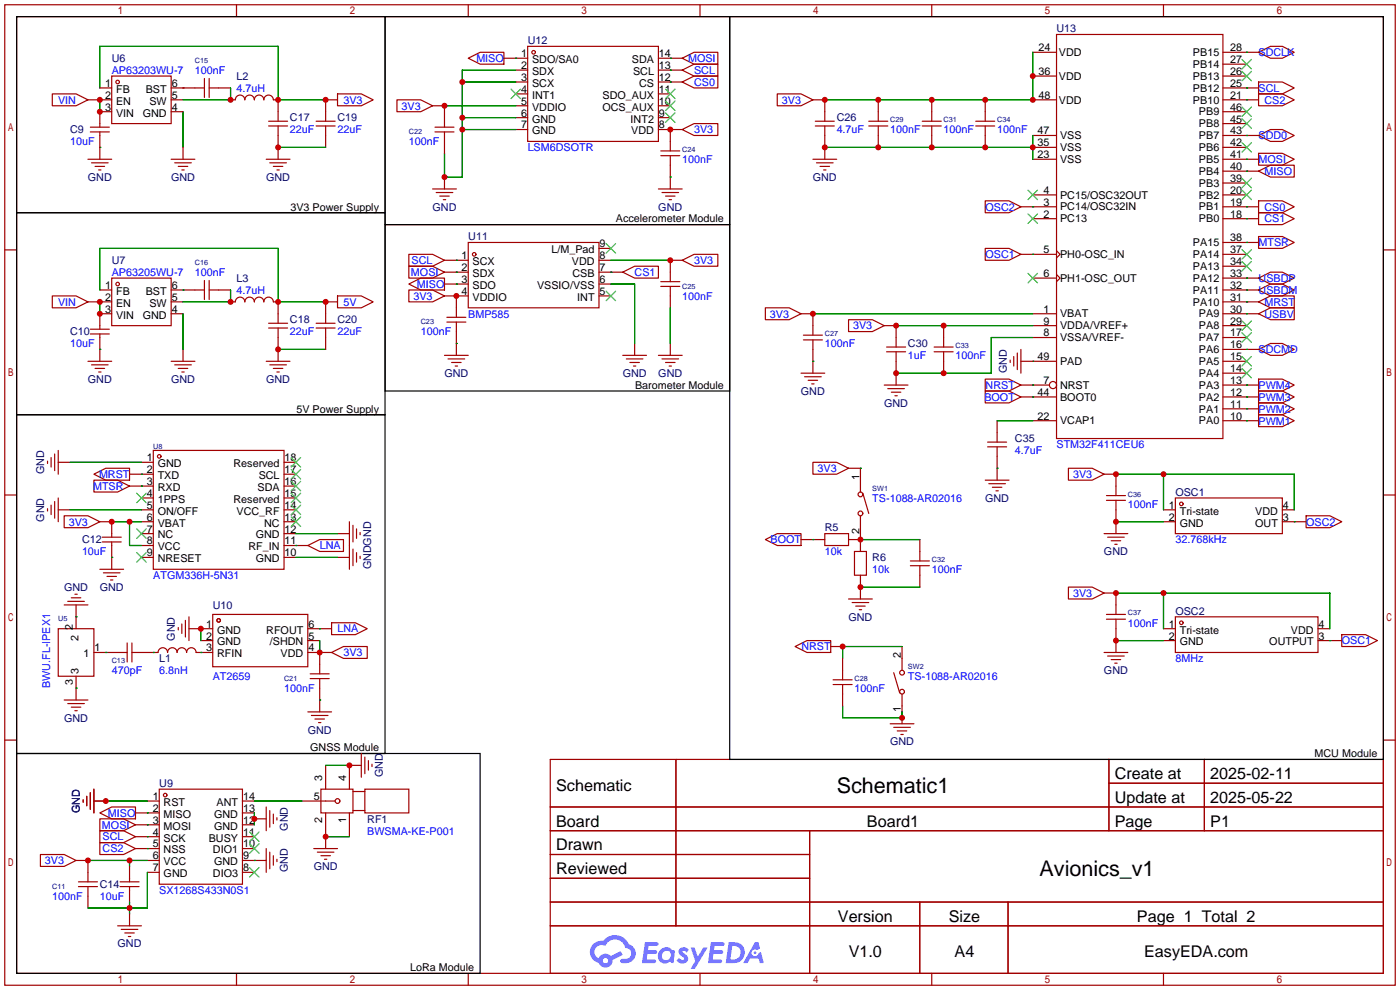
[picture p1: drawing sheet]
<svg xmlns="http://www.w3.org/2000/svg" width="299mm" height="212mm" viewBox="0 0 299 212" stroke-linecap="round" stroke-linejoin="round" font-family="sans-serif">
<g fill="none" stroke="#a10000" stroke-width=".25">
<path d="M1 1h297.2v209.6h-297.2zM3.6 3.6h292.1v204.4h-292.1zM50.5 1v2.6M100.1 1v2.6M149.6 1v2.6M199.1 1v2.6M248.7 1v2.6M1 53.4h2.6M295.7 53.4h2.5M1 105.8h2.6M295.7 105.8h2.5M1 158.2h2.6"/>
<path d="M295.7 158.2h2.5M117.6 162.3h178.1v45.7h-178.1zM117.6 172.5h178.1M117.6 177.5h178.1M144.5 162.3v35.6M173 177.5v30.5M237 162.3v15.2M237 167.4h58.7M257.4 162.3v15.2M117.6 182.6h55.4M117.6 192.8h178.1M117.6 187.7h55.4"/>
<path d="M117.6 197.9h178.1M196.6 192.8v15.2M215.4 192.8v15.2M50.5 208v2.6M100.1 208v2.6M149.6 208v2.6M199.1 208v2.6M248.7 208v2.6"/>
</g>
<g fill="#5487ff">
<path d="M145.3 202.7a1.3 1.3 0 0 1 1.9 .3l-.4 .6a.54 .54 0 0 0-.9-.2l.1 .2a1.34 1.34 0 0 1 .9 1.8 1.47 1.47 0 0 1-2.3-.1l.5-.6 .8 .5a.31 .31 0 0 0 .4-.3 .31 .31 0 0 0-.3-.4 1.12 1.12 0 0 1-.7-1.8z"/>
<path d="M147.6 202.5h.9l.6 2 1.2-2h.9l-2.7 4.6h-.9l1-1.7z"/>
<path d="M137.8 201.4h1.7a1.31 1.31 0 0 1 1.2 .2 .4 .4 0 0 1-.3 .5l-1.8 .1-.1 .9h1.6a.4 .4 0 0 1 .4 .4 .4 .4 0 0 1-.5 .4h-1.6l-.2 1.2h1.4a.46 .46 0 0 1 .5 0 .46 .46 0 0 1 .1 .5l-.4 .2h-2.6z"/>
<path d="M151.9 201.4h1.7a1.32 1.32 0 0 1 1.2 .2 .39 .39 0 0 1-.3 .5l-1.8 .1-.1 .9h1.6a.4 .4 0 0 1 .4 .4 .4 .4 0 0 1-.4 .4h-1.7l-.2 1.2h1.4a.46 .46 0 0 1 .5 0 .46 .46 0 0 1 .1 .5l-.4 .2h-2.6z"/>
<path d="M161.3 201.4h.8l.3 1.3-.6 .4a.75 .75 0 0 0-1.1 .3 .75 .75 0 0 0 .5 1 .75 .75 0 0 0 .9-.7l.5-.2 .6 2.3h-.8l-.3-.9h-1.8l-.5 .9h-1z"/>
<path d="M155.7 201.4l-.6 4.4h1.5a2.27 2.27 0 0 0 2.6-2.2 2.27 2.27 0 0 0-2.7-2.2zM156.5 202.1a1.5 1.5 0 0 1 1.8 1.6 1.5 1.5 0 0 1-1.9 1.4h-.3z"/>
<path d="M141.2 203a1.6 1.6 0 0 0-.3 2.3 1.6 1.6 0 0 0 2.3 .2l.7 .3 .3-2.4-.1-.3-.5-.1a1.58 1.58 0 0 0-2.4 0zM141.8 203.5a.98 .98 0 0 1 1.6 .4 .98 .98 0 0 1-1.1 1.3 .94 .94 0 0 1-.9-.7 .94 .94 0 0 1 .4-1z"/>
<path d="M126.8 201.8a2.37 2.37 0 0 0 1.1 4 1.54 1.54 0 0 0 1.8 1 1.54 1.54 0 0 0 1.2-1.6l2.2-1.1-.5-.8-2 1a1.57 1.57 0 0 0-2.7 .5 1.5 1.5 0 0 1-.7-2.1 1.5 1.5 0 0 1 2.2-.5 2.23 2.23 0 0 1 2.3-1.4 2.23 2.23 0 0 1 2 1.8 1.16 1.16 0 0 1 1.2 1.1 1.16 1.16 0 0 1-1.1 1.2h-.7a.47 .47 0 0 0-.5 .4 .47 .47 0 0 0 .4 .5 2.17 2.17 0 0 0 2.5-.9 2.17 2.17 0 0 0-.3-2.7l-.8-.4a3.2 3.2 0 0 0-5.5-.7l-1.1 .1zM128.8 205.3a.6 .6 0 0 1 1.2 0 .6 .6 0 0 1-1.2 0z"/>
<circle cx="161.4" cy="203.6" r=".28"/>
</g>
<g fill="none" stroke="#a10000" stroke-width=".25">
<path d="M21.3 18.8h2.6M23.9 16.3h12.7v10.1h-12.7zM36.6 18.8h7.1M43.7 16.8v4M44.7 16.8v4M44.7 18.8h4.6M100.1 12.4l2.5-1.2h5.1v2.5h-5.1zM107.7 12.4h5.1M110.2 15h2.6M110.2 17.5h2.6M112.8 9.9h27.9v20.3h-27.9zM140.7 12.4h5.1"/>
<path d="M140.7 15h5.1M140.7 17.5h5.1M145.8 12.4l2.5-1.2h5.1v2.5h-5.1zM145.8 15l2.5-1.3h5.1v2.6h-5.1zM145.8 17.5l2.5-1.2h5.1v2.5h-5.1zM220.7 16.3h5.1M220.7 11.2h5.1M225.8 7.4h35.6v86.3h-35.6zM261.4 18.8h7.6M261.4 16.3h5M261.4 13.7h5M261.4 11.2h7.6"/>
<path d="M269 11.2l2.5-1.3h2.6l2.5 1.3-2.5 1.2h-2.6zM269 17.5h5.1l2.5 1.3-2.5 1.3h-5.1zM11.2 20.1h5.1l2.5 1.2-2.5 1.3h-5.1zM18.8 21.3h5.1M18.8 34h5.1M19.3 28.2h4.1M19.3 27.2h4.1M19.6 34.8h3.5M20.3 35.6h2.1M21.1 36.3h.5M21.3 28.2v5.8M23.9 23.9h-2.6v3.3"/>
<path d="M36.6 21.3h2.5M36.6 34h5.1M36.6 23.9h2.5M37.3 34.8h3.6M38.1 35.6h2M38.9 36.3h.5M39.1 31.5v2.5M49.3 21.3h1a1.02 1.02 0 0 1 1-1 1.02 1.02 0 0 1 1 1 1.02 1.02 0 0 1 1-1 1.02 1.02 0 0 1 1.1 1 1.02 1.02 0 0 1 1-1 1.02 1.02 0 0 1 1 1 1.02 1.02 0 0 1 1-1 1.02 1.02 0 0 1 1 1h1v4.6M56.9 34h5.1M57.4 26.9h4.1M57.4 25.9h4.1M57.7 34.8h3.5"/>
<path d="M58.4 35.6h2.1M59.2 36.3h.5M59.4 26.9v7.1M67.6 26.9h4M67.6 25.9h4M69.6 26.9v4.6M72.1 20.1h5.1l2.6 1.2-2.6 1.3h-5.1zM72.1 21.3h-2.5v4.6M84.8 21.3h5.1l2.6 1.3-2.6 1.3h-5.1zM92.5 22.6h2.5v4.6M93 28.2h4M93 27.2h4"/>
<path d="M95 28.2v4.6M95 37.8v2.6M110.2 20.1h2.6M110.2 22.6h2.6M110.2 25.1h2.6M110.2 27.7h2.6M140.7 20.1h2.6M140.7 22.6h2.6M140.7 25.1h2.6M140.7 27.7h5.1M141.2 33.3h4.1M141.2 32.3h4.1"/>
<path d="M143.3 27.7v4.6M143.3 33.3v7.1M145.8 27.7l2.5-1.3h5.1v2.6h-5.1zM166.1 20.1h5.1l2.5 1.2-2.5 1.3h-5.1zM173.7 21.3h2.6v4.6M173.7 34h5.1M174.2 26.9h4.1M174.2 25.9h4.1M174.5 34.8h3.6M175.3 35.6h2M176 36.3h.5M176.3 26.9v7.1"/>
<path d="M185.7 26.9h4M185.7 25.9h4M187.7 21.3v4.6M187.7 26.9v4.6M197.1 26.9h4.1M197.1 25.9h4.1M199.1 21.3v4.6M199.1 26.9v4.6M208.5 26.9h4.1M208.5 25.9h4.1M210.6 21.3v4.6M210.6 26.9v4.6"/>
<path d="M220.7 21.3h5.1M220.7 34h5.1M220.7 31.5h5.1M220.7 29h5.1M261.4 21.3h7.6M261.4 39.1h5M261.4 36.6h7.6M261.4 34h7.6M261.4 31.5h5M261.4 29h7.6M261.4 26.4h5M261.4 23.9h5"/>
<path d="M269 29l2.5-1.3h2.6l2.5 1.3-2.5 1.2h-2.6zM269 36.6l2.5-1.3h5.1v2.5h-5.1zM269 32.8h5.1l2.5 1.2-2.5 1.3h-5.1zM269 20.1h5.1l2.5 1.2-2.5 1.3h-5.1zM23.9 59.4h12.7v10.2h-12.7zM43.7 59.9v4.1M44.7 59.9v4.1M87.4 54.4h5.1l2.5 1.2-2.5 1.3h-5.1zM87.4 56.9h5.1l2.5 1.3-2.5 1.2h-5.1zM92.5 40.4h5M93.2 41.1h3.6M94 41.9h2"/>
<path d="M94.7 42.7h.5M95 55.6h5.1M95 58.2h5.1M100.1 51.8h27.9v14h-27.9zM128 53.1h2.6M128 55.6h2.6M128 58.2h5.1M133.1 58.2l2.5-1.3h5.1v2.5h-5.1zM140.7 40.4h5.1M141.5 41.1h3.5M142.2 41.9h2.1M143 42.7h.5"/>
<path d="M145.8 55.6l2.5-1.2h5.1v2.5h-5.1zM145.8 55.6h-2.5v4.6M210.6 42.9h5l2.6 1.3-2.6 1.3h-5zM210.6 53.1h5l2.6 1.3-2.6 1.2h-5zM218.2 54.4h7.6M218.2 44.2h7.6M220.7 46.7h5.1M220.7 59.4h5.1M220.7 41.7h5.1M225.8 53.6l.8 .8-.8 .7M225.8 58.7l.8 .7-.8 .8M261.4 56.9h5"/>
<path d="M261.4 54.4h5M261.4 46.7h7.6M261.4 59.4h7.6M261.4 51.8h7.6M261.4 44.2h7.6M261.4 41.7h5M269 59.4l2.5-1.2h2.6l2.5 1.2-2.5 1.3h-2.6zM269 50.5h5.1l2.5 1.3-2.5 1.3h-5.1zM269 45.5h5.1l2.5 1.2-2.5 1.3h-5.1zM269 42.9h5.1l2.5 1.3-2.5 1.3h-5.1zM11.2 63.2h5.1l2.5 1.3-2.5 1.3h-5.1zM18.8 64.5h5.1"/>
<path d="M18.8 77.2h5.1M19.3 70.4h4.1M19.3 71.4h4.1M19.6 78h3.5M20.3 78.7h2.1M21.1 79.5h.5M21.3 62h2.6M21.3 71.4v5.8M23.9 67.1h-2.6v3.3M36.6 62h7.1M36.6 64.5h2.5M36.6 67.1h2.5"/>
<path d="M36.6 77.2h5.1M37.3 78h3.6M38.1 78.7h2M38.9 79.5h.5M39.1 74.7v2.5M44.7 62h4.6M49.3 64.5h1a1.02 1.02 0 0 1 1-1 1.02 1.02 0 0 1 1 1M52.3 64.5a1.02 1.02 0 0 1 1-1 1.02 1.02 0 0 1 1.1 1M54.4 64.5a1.02 1.02 0 0 1 1-1 1.02 1.02 0 0 1 1 1M56.4 64.5a1.02 1.02 0 0 1 1-1 1.02 1.02 0 0 1 1 1M56.9 77.2h5.1M57.4 70.1h4.1"/>
<path d="M57.4 69.1h4.1M57.7 78h3.5M58.4 64.5h1v4.6M58.4 78.7h2.1M59.2 79.5h.5M59.4 70.1v7.1M67.6 70.1h4M67.6 69.1h4M69.6 70.1v4.6M72.1 63.2h5.1l2.6 1.3-2.6 1.3h-5.1zM72.1 64.5h-2.5v4.6M87.4 60.7l2.5-1.3h5.1v2.6h-5.1z"/>
<path d="M87.4 62h5.1l2.5 1.2-2.5 1.3h-5.1zM95 60.7h5.1M95 63.2h5.1M95 75.9h5.1M95.5 68.8h4.1M95.5 67.8h4.1M95.8 76.7h3.5M96.5 77.5h2.1M97.3 78.2h.5M97.5 63.2v4.6M97.5 68.8v7.1M128 60.7h2.6"/>
<path d="M128 63.2h2.6M133.1 75.9h5.1M133.9 76.7h3.5M134.6 77.5h2.1M135.4 78.2h.5M135.6 73.4v2.5M140.7 75.9h5.1M141.2 61.2h4.1M141.2 60.2h4.1M141.5 76.7h3.5M142.2 77.5h2.1M143 78.2h.5"/>
<path d="M143.3 61.2v4.6M143.3 73.4v2.5M163.6 65.8h5.1l2.5 1.3-2.5 1.2h-5.1zM171.2 67.1h2.5v4.5M171.2 79.8h5.1M171.7 72.6h4.1M171.7 71.6h4.1M173.7 72.6v7.2M181.4 68.3h5l2.6 1.3-2.6 1.3h-5zM189 69.6h2.5v4.6M189.5 75.2h4M189.5 74.2h4"/>
<path d="M191.5 75.2v7.1M199.6 75.2h4.1M199.6 74.2h4.1M201.7 69.6v4.6M201.7 75.2v4.6M215.9 77v.5M216.7 76.2v2M217.4 75.4v3.6M218.2 77.2h7.6M218.2 74.7v5.1M220.7 67.1h5.1M220.7 72.1h5.1"/>
<path d="M220.7 69.6h5.1M261.4 62h7.6M261.4 64.5h7.6M261.4 67.1h7.6M261.4 77.2h5M261.4 79.8h5M261.4 74.7h7.6M261.4 72.1h5M261.4 69.6h5M269 74.7l2.5-1.3h2.6l2.5 1.3-2.5 1.2h-2.6zM269 62l2.5-1.3h2.6l2.5 1.3-2.5 1.2h-2.6zM269 67.1l2.5-1.3h5.1v2.5h-5.1z"/>
<path d="M269 64.5l2.5-1.3h5.1v2.6h-5.1zM10.2 98.6v.5M10.9 97.8v2M11.7 97v3.6M12.4 98.8h2.6M12.4 96.3v5M30.2 98.8h2.6M32.8 96.3h27.9v25.4h-27.9zM60.7 98.8h2.5M172 80.5h3.5M172.7 81.3h2.1M173.5 82h.5"/>
<path d="M173.7 98.8h5.1l2.6 1.3-2.6 1.2h-5.1zM189 82.3h5.1M189.7 83.1h3.6M190.5 83.8h2M191.3 84.6h.5M210.6 81h5l2.6 1.3-2.6 1.3h-5zM210.6 83.6h5l2.6 1.2-2.6 1.3h-5zM211.1 95.5h4M211.1 94.5h4M213.1 89.9v4.6M213.1 95.5v7.1M218.2 84.8h7.6"/>
<path d="M218.2 82.3h6.1M220.7 89.9h5.1M261.4 89.9h7.6M261.4 87.4h7.6M261.4 84.8h7.6M261.4 82.3h7.6M269 88.6h5.1l2.5 1.3-2.5 1.3h-5.1zM269 86.1h5.1l2.5 1.3-2.5 1.2h-5.1zM269 83.6h5.1l2.5 1.2-2.5 1.3h-5.1zM269 81h5.1l2.5 1.3-2.5 1.3h-5.1zM10.2 108.7v.5M10.9 107.9v2.1"/>
<path d="M11.7 107.2v3.5M12.4 109h2.6M12.4 106.4v5.1M13.7 110.2h5.1l2.5 1.3-2.5 1.3h-5.1zM20.1 102.6h5l2.6 1.3-2.6 1.3h-5zM20.1 101.3l2.5-1.2h5.1v2.5h-5.1zM21.3 111.5h2.6v3.3M21.8 114.8h4.1M21.8 115.8h4.1M23.9 115.8v5.9M27.7 101.3h5.1M27.7 103.9h5.1"/>
<path d="M30.2 109h2.6M30.2 111.5h2.6M30.2 114h2.6M30.2 106.4h2.6M30.2 116.6h2.6M30.2 119.1h2.6M60.7 109h2.5M60.7 111.5h2.5M60.7 114h2.5M60.7 101.3h2.5M60.7 103.9h2.5M60.7 106.4h2.5"/>
<path d="M60.7 116.6h5.1M60.7 119.1h2.5M65.8 116.6l2.5-1.3h5.1v2.6h-5.1zM72.1 114h2.6M72.1 119.1h2.6M74.7 111.5v10.2M75.4 112.3v3.5M75.4 117.3v3.6M76.2 113v2.1M76.2 118.1v2M77 113.8v.5M77 118.9v.5"/>
<path d="M163.6 115.3l2.5-1.3h5.1v2.6h-5.1zM171.2 115.3h5.1M176.3 114h5.1v2.6h-5.1zM181.4 100.1h2.5v5.1M181.4 115.3h2.5M182.6 117.9h2.6v5h-2.6zM183.9 110.2v7.7M184.4 105.4l1.3 4.3M194.6 119.9h4M196.6 115.3v4.6M210.6 102.6h5M211.3 103.4h3.6"/>
<path d="M212.1 104.1h2M212.9 104.9h.5M228.3 100.1h5.1l2.6 1.2-2.6 1.3h-5.1zM236 101.3h2.5v4.6M236 114h5M236.5 106.9h4M236.5 105.9h4M236.7 114.8h3.6M237.5 115.6h2M238.3 116.3h.5M238.5 106.9v7.1M248.7 109h2.5"/>
<path d="M248.7 111.5h2.5M251.2 106.4h22.9v7.6h-22.9zM274.1 109h2.5M274.1 111.5h5M279.1 110.2h5.1l2.6 1.3-2.6 1.3h-5.1zM12.4 134.4h7.7v10.1h-7.7zM13.7 129.3h5.1M14.5 128.5h3.5M15.2 127.8h2.1M16 127h.5M16.3 129.3v5.1M20.1 139.4h7.1"/>
<path d="M21.3 121.7h5.1M22.1 122.4h3.6M22.9 123.2h2M23.6 124h.5M27.2 137.4v4.1M28.2 139.4h5.6a1.02 1.02 0 0 1 1-1 1.02 1.02 0 0 1 1 1 1.02 1.02 0 0 1 1-1 1.02 1.02 0 0 1 1 1 1.02 1.02 0 0 1 1.1-1 1.02 1.02 0 0 1 1 1 1.02 1.02 0 0 1 1-1 1.02 1.02 0 0 1 1 1h3.6M28.2 137.4v4.1M38.1 134.1v.5M38.9 133.4v2M39.6 132.6v3.5M40.4 134.4h5.1M40.4 131.8v5.1"/>
<path d="M42.9 136.9h2.6M45.5 131.3h20.3v11.2h-20.3zM65.8 134.4h5.1M65.8 136.9h2.5M65.8 139.4h5.1M68.3 139.4v4.6M70.9 133.1h5l2.6 1.3-2.6 1.2h-5zM70.9 139.4l2.5-1.2h5.1v2.5h-5.1zM169.9 138.2l2.6-1.3h5v2.5h-5zM177.5 138.2h2.6M181.4 128h5M182.1 128.8h3.6"/>
<path d="M182.9 129.5h2M183.6 130.3h.5M183.9 122.9v5.1M192.8 138.2v5.1M194.6 120.9h4M196.6 120.9v4.6M228.3 125.5h5.1l2.6 1.2-2.6 1.3h-5.1zM236 126.7h2.5v4.6M236 139.4h5M236.5 132.3h4M236.5 131.3h4M238.5 132.3v7.1"/>
<path d="M248.7 134.4h2.5M248.7 136.9h2.5M251.2 131.8h30.5v7.6h-30.5zM281.7 134.4h2.5M281.7 136.9h5.1M286.8 135.6h5l2.6 1.3-2.6 1.3h-5zM13.7 149.6h5.1M14.5 150.4h3.5M15.2 151.1h2.1M16 151.9h.5M16.3 144.5v5.1M65.8 152.1h5.1"/>
<path d="M66.3 145h4.1M66.3 144h4.1M66.5 152.9h3.6M67.3 153.7h2M68.1 154.4h.5M68.3 145v7.1M178.1 146.3h4M178.1 145.3h4M180.1 140.7v4.6M180.1 146.3v4.6M190.2 154.7h5.1M191 143.8l1.3 4.3"/>
<path d="M191 155.4h3.6M191.8 156.2h2M192.5 157h.5M192.8 148.3v6.4M236.7 140.2h3.6M237.5 141h2M238.3 141.7h.5M17.8 170.9v.6M18.5 170.2v2M19.3 169.4v3.6M20.1 171.2h2.5M20.1 168.7v5"/>
<path d="M21.3 173.7l2.6-1.2h5.1v2.5h-5.1zM21.3 175h5.1l2.6 1.3-2.6 1.2h-5.1zM21.3 177.5h5.1l2.6 1.3-2.6 1.3h-5.1zM29 173.7h5M29 176.3h5M29 178.8h5M31.5 171.2h2.5M34 168.7h17.8v20.3h-17.8zM51.8 171.2h2.6M51.8 173.7h2.6M51.8 176.3h2.6M51.8 178.8h2.6"/>
<path d="M54.4 175h2.5M56.9 172.5v5M57.7 173.2v3.6M58.4 174v2M59.2 174.8v.5M64.5 171.2h7.1M68.6 168.7h6.8v5h-6.8zM69.6 163.6v5.1M69.6 173.7v7.7M74.7 173.7v5.1M75.4 173.2h2.6M75.4 169.2h2.6"/>
<path d="M77.2 163.6h-2.5v5.1M77.2 161v5.1M78 168.7h9.4v5h-9.4zM78 161.8v3.6M78.7 162.6v2M79.5 163.3v.5M8.6 182.6h5.1l2.6 1.3-2.6 1.3h-5.1zM16.3 183.9h2.5v4.6M16.8 188.5h4M16.8 189.5h4M18.8 189.5v4.6M21.3 180.1h5.1l2.6 1.3-2.6 1.2h-5.1z"/>
<path d="M25.1 197.9h5.1M25.7 188.5h4M25.7 189.5h4M25.9 198.6h3.6M26.7 199.4h2M27.7 185.2v3.3M27.7 189.5v3.3M27.7 195.3v2.6M29 181.4h5M31.5 183.9h2.5M31.5 186.4h2.5M51.8 181.4h2.6"/>
<path d="M51.8 183.9h5.1M51.8 186.4h2.6M56.9 181.4v5M57.7 182.1v3.6M58.4 182.9v2M59.2 183.6v.6M67.1 181.4h5M67.8 182.1h3.6M68.6 182.9h2M69.3 183.6h.5M27.4 200.2h.5"/>
<circle cx="25.1" cy="17.5" r=".38"/>
<circle cx="114" cy="11.2" r=".38"/>
<circle cx="101.3" cy="54.4" r=".38"/>
<circle cx="25.1" cy="60.7" r=".38"/>
<circle cx="34" cy="97.5" r=".38"/>
<circle cx="225" cy="82.3" r=".76"/>
<circle cx="183.9" cy="105.7" r=".51"/>
<circle cx="183.9" cy="109.7" r=".51"/>
<circle cx="252.5" cy="107.7" r=".38"/>
<circle cx="46.7" cy="132.6" r=".38"/>
<circle cx="252.5" cy="133.1" r=".38"/>
<circle cx="192.8" cy="147.8" r=".51"/>
<circle cx="192.8" cy="143.8" r=".51"/>
<circle cx="35.3" cy="169.9" r=".38"/>
<circle cx="72.1" cy="171.2" r=".51"/>
</g>
<g fill="none" stroke="#008700" stroke-width=".25">
<path d="M21.3 18.8v-8.9h38.1v11.4h10.2M39.1 18.8h.1M49.3 18.8v2.5h-10.2M98.8 17.5h11.4M110.2 12.4h.1M110.2 15h-11.4v22.8h-3.8v-5M143.3 12.4h.1M143.3 15h.1M143.3 17.5h.1M220.7 11.2v10.1h-44.4M266.4 11.2h.1M266.4 18.8h.1"/>
<path d="M21.3 31.5h.1M21.3 21.3v2.6M39.1 23.9v7.6M59.4 31.5h10.2M95 22.6h15.2M98.8 27.7h11.4M98.8 25.1h11.4M143.3 27.7h.1M143.3 37.8h.1M176.3 31.5h44.4M220.7 29v5M266.4 29h.1"/>
<path d="M266.4 36.6h.1M266.4 34h.1M266.4 21.3h.1M97.5 55.6h.1M97.5 58.2h.1M130.6 58.2h.1M130.6 55.6h12.7M220.7 44.2h.1M220.7 54.4h.1M266.4 59.4h.1M266.4 51.8h.1M266.4 46.7h.1"/>
<path d="M266.4 44.2h.1M21.3 74.7h.1M21.3 62v-8.9h38.1v11.4h10.2M21.3 64.5v2.6M39.1 62h.1M39.1 67.1v7.6M49.3 62v2.5h-10.2M59.4 74.7h10.2M97.5 60.7h.1M97.5 63.2h.1M97.5 73.4h.1M130.6 60.7h5v12.7"/>
<path d="M143.3 65.8v7.6M173.7 77.2h.1M173.7 67.1h47M191.5 69.6h29.2M220.7 77.2h.1M220.7 72.1h-8.9v7.7h-20.3M266.4 74.7h.1M266.4 62h.1M266.4 67.1h.1M266.4 64.5h.1M15 98.8h15.2M213.1 89.9h7.6"/>
<path d="M220.7 82.3h.1M220.7 84.8h.1M266.4 89.9h.1M266.4 87.4h.1M266.4 84.8h.1M266.4 82.3h.1M15 109h15.2M23.9 119.1h.1M23.9 111.5h6.3M27.7 111.5v5.1h2.5M30.2 103.9h.1M30.2 101.3h.1"/>
<path d="M63.2 116.6h.1M63.2 114h8.9M63.2 119.1h8.9M173.7 115.3h.1M183.9 100.1h.1M183.9 115.3h12.7M213.1 100.1h.1M238.5 101.3h38.1v7.7M238.5 111.5h10.2M248.7 101.3v7.7M276.6 111.5h.1M16.3 131.8h.1"/>
<path d="M22.6 139.4h.1M32.8 139.4h.1M42.9 139.4h.1M42.9 134.4v2.5M68.3 134.4h.1M68.3 136.9v2.5M183.9 125.5h12.7M192.8 138.2h-12.7v2.5M238.5 136.9h10.2M238.5 126.7h45.7v7.7M248.7 126.7v7.7M284.2 136.9h.1"/>
<path d="M16.3 147.1h.1M68.3 149.6h.1M180.1 150.9v2.5h12.7v-1.3M22.6 171.2h8.9M31.5 173.7h.1M31.5 176.3h.1M31.5 178.8h.1M54.4 171.2h10.1M54.4 173.7v2.6M69.6 178.8h5.1M69.6 163.6h5.1M18.8 183.9h12.7"/>
<path d="M27.7 183.9v1.3M27.7 192.8v2.5M31.5 181.4h.1M31.5 186.4v7.7h-12.7M54.4 183.9h.1"/>
</g>
<path d="M3.6 3.6h78.7v41.9h-78.7zM82.3 3.6h73.7v44.4h-73.7zM156 3.6h139.7v158.7h-139.7zM3.6 45.5h78.7v43.1h-78.7zM82.3 48h73.7v35.6h-73.7zM3.6 88.6h78.7v72.4h-78.7zM3.6 161h99v47h-99z" fill="none" stroke="#000" stroke-width=".25"/>
<g fill="none" stroke="#3c3" stroke-width=".25">
<path d="M109.2 19.1l2.1 2M111.3 19.1l-2.1 2M142.2 19.1l2.1 2M144.3 19.1l-2.1 2M265.4 15.2l2.1 2.1M265.4 12.7l2.1 2M267.5 12.7l-2.1 2M267.5 15.2l-2.1 2.1M142.2 24.1l2.1 2.1M142.2 21.6l2.1 2M144.3 24.1l-2.1 2.1M144.3 21.6l-2.1 2"/>
<path d="M265.4 38.1l2.1 2M265.4 30.5l2.1 2M265.4 25.4l2.1 2M265.4 22.9l2.1 2M267.5 38.1l-2.1 2M267.5 30.5l-2.1 2M267.5 25.4l-2.1 2M267.5 22.9l-2.1 2M129.5 52.1l2.1 2M131.6 52.1l-2.1 2M219.7 58.4l2 2.1M219.7 45.7l2 2.1"/>
<path d="M219.7 40.6l2 2.1M221.7 58.4l-2 2.1M221.7 45.7l-2 2.1M221.7 40.6l-2 2.1M265.4 55.9l2.1 2M265.4 53.3l2.1 2.1M265.4 40.6l2.1 2.1M267.5 55.9l-2.1 2M267.5 53.3l-2.1 2.1M267.5 40.6l-2.1 2.1M129.5 62.2l2.1 2.1M131.6 62.2l-2.1 2.1"/>
<path d="M265.4 78.7l2.1 2.1M265.4 76.2l2.1 2M265.4 71.1l2.1 2.1M265.4 68.6l2.1 2M267.5 78.7l-2.1 2.1M267.5 76.2l-2.1 2M267.5 71.1l-2.1 2.1M267.5 68.6l-2.1 2M62.2 97.8l2.1 2M64.3 97.8l-2.1 2M29.2 105.4l2 2M29.2 113l2 2.1"/>
<path d="M29.2 118.1l2 2M31.2 105.4l-2 2M31.2 113l-2 2.1M31.2 118.1l-2 2M62.2 110.5l2.1 2M62.2 107.9l2.1 2.1M62.2 105.4l2.1 2M62.2 102.9l2.1 2M62.2 100.3l2.1 2.1M64.3 110.5l-2.1 2M64.3 107.9l-2.1 2.1M64.3 105.4l-2.1 2"/>
<path d="M64.3 102.9l-2.1 2M64.3 100.3l-2.1 2.1M53.3 177.8l2.1 2M55.4 177.8l-2.1 2M53.3 185.4l2.1 2.1M53.3 180.3l2.1 2.1M55.4 185.4l-2.1 2.1M55.4 180.3l-2.1 2.1"/>
</g>
<g fill="#c00">
<circle cx="49.3" cy="64.5" r=".63"/>
<circle cx="59.4" cy="64.5" r=".63"/>
<circle cx="69.6" cy="64.5" r=".63"/>
<circle cx="21.3" cy="64.5" r=".63"/>
<circle cx="21.3" cy="67.1" r=".63"/>
<circle cx="98.8" cy="17.5" r=".63"/>
<circle cx="98.8" cy="25.1" r=".63"/>
<circle cx="98.8" cy="27.7" r=".63"/>
<circle cx="95" cy="37.8" r=".63"/>
<circle cx="95" cy="22.6" r=".63"/>
<circle cx="143.3" cy="27.7" r=".63"/>
<circle cx="143.3" cy="55.6" r=".63"/>
<circle cx="97.5" cy="63.2" r=".63"/>
<circle cx="199.1" cy="21.3" r=".63"/>
<circle cx="187.7" cy="21.3" r=".63"/>
<circle cx="176.3" cy="21.3" r=".63"/>
<circle cx="210.6" cy="21.3" r=".63"/>
<circle cx="220.7" cy="21.3" r=".63"/>
<circle cx="220.7" cy="16.3" r=".63"/>
<circle cx="199.1" cy="31.5" r=".63"/>
<circle cx="187.7" cy="31.5" r=".63"/>
<circle cx="176.3" cy="31.5" r=".63"/>
<circle cx="210.6" cy="31.5" r=".63"/>
<circle cx="220.7" cy="31.5" r=".63"/>
<circle cx="173.7" cy="67.1" r=".63"/>
<circle cx="201.7" cy="69.6" r=".63"/>
<circle cx="191.5" cy="69.6" r=".63"/>
<circle cx="201.7" cy="79.8" r=".63"/>
<circle cx="191.5" cy="79.8" r=".63"/>
<circle cx="248.7" cy="101.3" r=".63"/>
<circle cx="238.5" cy="101.3" r=".63"/>
<circle cx="238.5" cy="111.5" r=".63"/>
<circle cx="238.5" cy="136.9" r=".63"/>
<circle cx="238.5" cy="126.7" r=".63"/>
<circle cx="248.7" cy="126.7" r=".63"/>
<circle cx="22.6" cy="171.2" r=".63"/>
<circle cx="54.4" cy="175" r=".63"/>
<circle cx="27.7" cy="183.9" r=".63"/>
<circle cx="18.8" cy="183.9" r=".63"/>
<circle cx="27.7" cy="194.1" r=".63"/>
<circle cx="27.7" cy="111.5" r=".63"/>
<circle cx="23.9" cy="111.5" r=".63"/>
<circle cx="68.3" cy="139.4" r=".63"/>
<circle cx="42.9" cy="134.4" r=".63"/>
<circle cx="59.4" cy="74.7" r=".63"/>
<circle cx="192.8" cy="153.4" r=".63"/>
<circle cx="183.9" cy="115.3" r=".63"/>
<circle cx="180.1" cy="138.2" r=".63"/>
<circle cx="183.9" cy="125.5" r=".63"/>
<circle cx="59.4" cy="31.5" r=".63"/>
<circle cx="59.4" cy="21.3" r=".63"/>
<circle cx="69.6" cy="21.3" r=".63"/>
<circle cx="21.3" cy="23.9" r=".63"/>
<circle cx="21.3" cy="21.3" r=".63"/>
<circle cx="49.3" cy="21.3" r=".63"/>
<circle cx="69.6" cy="178.8" r=".63"/>
<circle cx="74.7" cy="163.6" r=".63"/>
</g>
<g font-size="4.6">
<text x="178.8" y="169.4">Schematic1</text>
<text x="222.2" y="187.2">Avionics_v1</text>
</g>
<g font-size="3.5">
<text x="238.3" y="166.5">Create at</text>
<text x="258.7" y="166.5">2025-02-11</text>
<text x="118.9" y="169.1">Schematic</text>
<text x="238.3" y="171.6">Update at</text>
<text x="258.7" y="171.6">2025-05-22</text>
<text x="118.9" y="176.7">Board</text>
<text x="185.3" y="176.7">Board1</text>
<text x="238.3" y="176.7">Page</text>
<text x="258.7" y="176.7">P1</text>
<text x="118.9" y="181.8">Drawn</text>
<text x="118.9" y="186.8">Reviewed</text>
<text x="179.1" y="197">Version</text>
<text x="202.8" y="197">Size</text>
<text x="243" y="197">Page 1 Total 2</text>
<text x="181.4" y="204.6">V1.0</text>
<text x="204" y="204.6">A4</text>
<text x="244.5" y="204.6">EasyEDA.com</text>
</g>
<g font-size="2.3" fill="#000080">
<text x="112.8" y="9.4">U12</text>
<text x="225.8" y="6.9">U13</text>
<text x="23.9" y="13.3">U6</text>
<text x="50.5" y="17.1">L2</text>
<text x="15" y="28.5">C9</text>
<text x="62" y="26">C17</text>
<text x="72.1" y="26">C19</text>
<text x="178.8" y="26">C26</text>
<text x="18.8" y="38.7">GND</text>
<text x="36.6" y="38.7">GND</text>
<text x="56.9" y="38.7">GND</text>
<text x="173.7" y="38.7">GND</text>
<text x="92.4" y="45">GND</text>
<text x="140.7" y="45">GND</text>
<text x="100.1" y="51.4">U11</text>
<text x="23.9" y="56.4">U7</text>
<text x="50.5" y="60.2">L3</text>
<text x="15" y="71.7">C10</text>
<text x="62" y="69.1">C18</text>
<text x="72.1" y="69.1">C20</text>
<text x="194.1" y="74.2">C30</text>
<text x="18.8" y="81.8">GND</text>
<text x="36.6" y="81.8">GND</text>
<text x="56.9" y="81.8">GND</text>
<text x="95" y="80.6">GND</text>
<text x="133.1" y="80.6">GND</text>
<text x="140.7" y="80.6">GND</text>
<text x="215.2" y="79.8" transform="rotate(-90 215.2 79.8)">GND</text>
<text x="171.2" y="84.4">GND</text>
<text x="189" y="86.9">GND</text>
<text x="216.9" y="94.5">C35</text>
<text x="9.4" y="101.4" transform="rotate(-90 9.4 101.4)">GND</text>
<text x="210.5" y="107.2">GND</text>
<text x="251.2" y="106">OSC1</text>
<text x="9.4" y="111.5" transform="rotate(-90 9.4 111.5)">GND</text>
<text x="176.3" y="113.6">R5</text>
<text x="17.5" y="116.1">C12</text>
<text x="186.4" y="119.9">R6</text>
<text x="235.9" y="118.7">GND</text>
<text x="79.3" y="121.7" transform="rotate(-90 79.3 121.7)">GNDGND</text>
<text x="13.7" y="126.3">GND</text>
<text x="21.3" y="126.3">GND</text>
<text x="45.5" y="130.1">U10</text>
<text x="251.2" y="131.4">OSC2</text>
<text x="37.4" y="136.9" transform="rotate(-90 37.4 136.9)">GND</text>
<text x="181.3" y="132.6">GND</text>
<text x="34" y="141.5">L1</text>
<text x="235.9" y="144.1">GND</text>
<text x="13.7" y="154.2">GND</text>
<text x="65.8" y="156.8">GND</text>
<text x="190.2" y="159.3">GND</text>
<text x="81.8" y="166.1" transform="rotate(-90 81.8 166.1)">GND</text>
<text x="17.1" y="173.8" transform="rotate(-90 17.1 173.8)">GND</text>
<text x="34" y="168.2">U9</text>
<text x="61.5" y="177.6" transform="rotate(-90 61.5 177.6)">GND</text>
<text x="78.5" y="175.8">RF1</text>
<text x="67" y="186">GND</text>
<text x="21.3" y="189.8">C14</text>
<text x="61.5" y="186.5" transform="rotate(-90 61.5 186.5)">GND</text>
<text x="25.1" y="202.5">GND</text>
</g>
<g font-size="2.3">
<text x="222" y="11">24</text>
<text x="226.3" y="12">VDD</text>
<text x="255" y="12">PB15</text>
<text x="262.9" y="11">28</text>
<text x="111.4" y="12.2">1</text>
<text x="111.4" y="14.8">2</text>
<text x="111.4" y="17.3">3</text>
<text x="113.7" y="13.5">SDO/SA0</text>
<text x="113.7" y="16">SDX</text>
<text x="135" y="13.5">SDA</text>
<text x="135.3" y="16">SCL</text>
<text x="140.8" y="17.3">12</text>
<text x="140.8" y="14.8">13</text>
<text x="140.8" y="12.2">14</text>
<text x="222" y="16">36</text>
<text x="226.3" y="17">VDD</text>
<text x="255" y="17">PB13</text>
<text x="255" y="14.5">PB14</text>
<text x="262.9" y="16">26</text>
<text x="262.9" y="13.5">27</text>
<text x="22.5" y="18.6">1</text>
<text x="22.5" y="21.1">2</text>
<text x="22.5" y="23.6">3</text>
<text x="24.8" y="19.8">FB</text>
<text x="24.8" y="22.4">EN</text>
<text x="31.2" y="19.8">BST</text>
<text x="31.9" y="22.4">SW</text>
<text x="36.7" y="23.6">4</text>
<text x="36.7" y="21.1">5</text>
<text x="36.7" y="18.6">6</text>
<text x="111.4" y="19.8">4</text>
<text x="111.4" y="22.4">5</text>
<text x="113.7" y="18.6">SCX</text>
<text x="113.7" y="21.1">INT1</text>
<text x="113.7" y="23.6">VDDIO</text>
<text x="128.8" y="23.6">OCS_AUX</text>
<text x="128.8" y="21.1">SDO_AUX</text>
<text x="136.6" y="18.6">CS</text>
<text x="140.8" y="22.4">10</text>
<text x="140.8" y="19.8">11</text>
<text x="222" y="21.1">48</text>
<text x="226.3" y="22.1">VDD</text>
<text x="255" y="22.1">PB10</text>
<text x="255" y="19.6">PB12</text>
<text x="262.9" y="23.7">46</text>
<text x="262.9" y="21.1">21</text>
<text x="262.9" y="18.6">25</text>
<text x="24.8" y="24.9">VIN</text>
<text x="30.5" y="24.9">GND</text>
<text x="111.4" y="24.9">6</text>
<text x="111.4" y="27.5">7</text>
<text x="113.7" y="26.2">GND</text>
<text x="113.7" y="28.7">GND</text>
<text x="134.8" y="26.2">INT2</text>
<text x="134.9" y="28.7">VDD</text>
<text x="140.8" y="27.5">8</text>
<text x="140.8" y="24.9">9</text>
<text x="221.7" y="28.7">47</text>
<text x="226.6" y="29.7">VSS</text>
<text x="256.3" y="29.7">PB7</text>
<text x="256.3" y="27.2">PB8</text>
<text x="256.3" y="24.7">PB9</text>
<text x="262.9" y="28.7">43</text>
<text x="262.9" y="26.2">45</text>
<text x="221.7" y="31.3">35</text>
<text x="221.7" y="33.8">23</text>
<text x="226.6" y="32.3">VSS</text>
<text x="226.6" y="34.8">VSS</text>
<text x="256.3" y="34.8">PB5</text>
<text x="256.3" y="32.3">PB6</text>
<text x="262.9" y="33.8">41</text>
<text x="262.9" y="31.3">42</text>
<text x="223" y="41.4">4</text>
<text x="256.3" y="39.9">PB3</text>
<text x="256.3" y="37.4">PB4</text>
<text x="262.9" y="41.4">20</text>
<text x="262.9" y="38.9">39</text>
<text x="262.9" y="36.4">40</text>
<text x="62.1" y="45">3V3 Power Supply</text>
<text x="131.6" y="47.5">Accelerometer Module</text>
<text x="223" y="46.5">2</text>
<text x="223" y="44">3</text>
<text x="226.6" y="47.5">PC13</text>
<text x="226.6" y="45">PC14/OSC32IN</text>
<text x="226.6" y="42.4">PC15/OSC32OUT</text>
<text x="256.3" y="47.5">PB0</text>
<text x="256.3" y="45">PB1</text>
<text x="256.3" y="42.4">PB2</text>
<text x="262.9" y="46.5">18</text>
<text x="262.9" y="44">19</text>
<text x="128.1" y="52.9">9</text>
<text x="255" y="52.6">PA15</text>
<text x="262.9" y="51.6">38</text>
<text x="98.7" y="57.9">2</text>
<text x="98.7" y="55.4">1</text>
<text x="101" y="59.2">SDX</text>
<text x="101" y="56.7">SCX</text>
<text x="117.9" y="54.1">L/M_Pad</text>
<text x="122.2" y="56.7">VDD</text>
<text x="122.3" y="59.2">CSB</text>
<text x="128.1" y="55.4">8</text>
<text x="128.1" y="57.9">7</text>
<text x="223" y="54.1">5</text>
<text x="223" y="59.2">6</text>
<text x="226.6" y="55.1">PH0-OSC_IN</text>
<text x="255" y="57.7">PA13</text>
<text x="255" y="55.1">PA14</text>
<text x="262.9" y="56.7">34</text>
<text x="262.9" y="54.1">37</text>
<text x="262.9" y="59.2">33</text>
<text x="22.5" y="61.7">1</text>
<text x="22.5" y="64.3">2</text>
<text x="24.8" y="63">FB</text>
<text x="24.8" y="65.6">EN</text>
<text x="31.2" y="63">BST</text>
<text x="31.9" y="65.6">SW</text>
<text x="36.7" y="64.3">5</text>
<text x="36.7" y="61.7">6</text>
<text x="98.7" y="63">4</text>
<text x="98.7" y="60.5">3</text>
<text x="101" y="64.3">VDDIO</text>
<text x="101" y="61.7">SDO</text>
<text x="114.8" y="61.7">VSSIO/VSS</text>
<text x="123.4" y="64.3">INT</text>
<text x="128.1" y="60.5">6</text>
<text x="128.1" y="63">5</text>
<text x="226.6" y="60.2">PH1-OSC_OUT</text>
<text x="255" y="65.3">PA10</text>
<text x="255" y="62.8">PA11</text>
<text x="255" y="60.2">PA12</text>
<text x="262.9" y="64.3">31</text>
<text x="262.9" y="61.8">32</text>
<text x="22.5" y="66.8">3</text>
<text x="24.8" y="68.1">VIN</text>
<text x="30.5" y="68.1">GND</text>
<text x="36.7" y="66.8">4</text>
<text x="223" y="69.4">9</text>
<text x="223" y="71.9">8</text>
<text x="223" y="66.8">1</text>
<text x="226.6" y="70.4">VDDA/VREF+</text>
<text x="226.6" y="67.8">VBAT</text>
<text x="256.3" y="67.8">PA9</text>
<text x="256.3" y="70.4">PA8</text>
<text x="262.9" y="71.9">17</text>
<text x="262.9" y="66.8">30</text>
<text x="262.9" y="69.4">29</text>
<text x="221.7" y="77">49</text>
<text x="226.6" y="72.9">VSSA/VREF-</text>
<text x="256.3" y="75.5">PA6</text>
<text x="256.3" y="72.9">PA7</text>
<text x="262.9" y="77">15</text>
<text x="262.9" y="74.5">16</text>
<text x="135.7" y="83.1">Barometer Module</text>
<text x="223" y="82.1">7</text>
<text x="226.6" y="83.1">NRST</text>
<text x="226.6" y="78">PAD</text>
<text x="256.3" y="83.1">PA3</text>
<text x="256.3" y="80.5">PA4</text>
<text x="256.3" y="78">PA5</text>
<text x="262.9" y="82.1">13</text>
<text x="262.9" y="79.5">14</text>
<text x="63.4" y="88.2">5V Power Supply</text>
<text x="221.7" y="84.6">44</text>
<text x="221.7" y="89.7">22</text>
<text x="226.6" y="85.6">BOOT0</text>
<text x="256.3" y="88.2">PA1</text>
<text x="256.3" y="85.6">PA2</text>
<text x="262.9" y="89.7">10</text>
<text x="262.9" y="87.2">11</text>
<text x="262.9" y="84.6">12</text>
<text x="226.6" y="90.7">VCAP1</text>
<text x="256.3" y="90.7">PA0</text>
<text x="31.4" y="98.6">1</text>
<text x="31.4" y="101.1">2</text>
<text x="33.7" y="99.8">GND</text>
<text x="49.9" y="99.8">Reserved</text>
<text x="60.8" y="101.1">17</text>
<text x="60.8" y="98.6">18</text>
<text x="31.4" y="103.7">3</text>
<text x="31.4" y="106.2">4</text>
<text x="33.7" y="102.4">TXD</text>
<text x="33.7" y="104.9">RXD</text>
<text x="33.7" y="107.5">1PPS</text>
<text x="49.9" y="107.5">Reserved</text>
<text x="55" y="104.9">SDA</text>
<text x="55.3" y="102.4">SCL</text>
<text x="60.8" y="106.2">15</text>
<text x="60.8" y="103.7">16</text>
<text x="183.7" y="102.6" transform="rotate(-90 183.7 102.6)">1</text>
<text x="31.4" y="108.7">5</text>
<text x="31.4" y="111.3">6</text>
<text x="31.4" y="113.8">7</text>
<text x="33.7" y="110">ON/OFF</text>
<text x="33.7" y="112.5">VBAT</text>
<text x="50.6" y="110">VCC_RF</text>
<text x="56.4" y="112.5">NC</text>
<text x="60.8" y="113.8">12</text>
<text x="60.8" y="111.3">13</text>
<text x="60.8" y="108.7">14</text>
<text x="249.8" y="108.7">1</text>
<text x="249.8" y="111.3">2</text>
<text x="252.1" y="110">Tri-state</text>
<text x="252.1" y="112.5">GND</text>
<text x="268.3" y="112.5">OUT</text>
<text x="268.3" y="110">VDD</text>
<text x="274.2" y="111.3">3</text>
<text x="274.2" y="108.7">4</text>
<text x="31.4" y="116.4">8</text>
<text x="31.4" y="118.9">9</text>
<text x="33.7" y="115.1">NC</text>
<text x="33.7" y="117.6">VCC</text>
<text x="53.1" y="117.6">RF_IN</text>
<text x="54.6" y="115.1">GND</text>
<text x="60.8" y="118.9">10</text>
<text x="60.8" y="116.4">11</text>
<text x="183.7" y="114.1" transform="rotate(-90 183.7 114.1)">2</text>
<text x="33.7" y="120.2">NRESET</text>
<text x="54.6" y="120.2">GND</text>
<text x="15.5" y="134.7" transform="rotate(-90 15.5 134.7)">2</text>
<text x="16.8" y="137.1" transform="rotate(-90 16.8 137.1)">2</text>
<text x="44.1" y="134.1">1</text>
<text x="44.1" y="136.7">2</text>
<text x="46.4" y="135.4">GND</text>
<text x="46.4" y="137.9">GND</text>
<text x="56.9" y="135.4">RFOUT</text>
<text x="57.7" y="137.9">/SHDN</text>
<text x="65.9" y="136.7">5</text>
<text x="65.9" y="134.1">6</text>
<text x="249.8" y="134.1">1</text>
<text x="249.8" y="136.7">2</text>
<text x="252.1" y="135.4">Tri-state</text>
<text x="252.1" y="137.9">GND</text>
<text x="271.3" y="137.9">OUTPUT</text>
<text x="275.9" y="135.4">VDD</text>
<text x="281.8" y="136.7">3</text>
<text x="281.8" y="134.1">4</text>
<text x="17.8" y="140.5">1</text>
<text x="20.2" y="139.2">1</text>
<text x="44.1" y="139.2">3</text>
<text x="46.4" y="140.5">RFIN</text>
<text x="60" y="140.5">VDD</text>
<text x="65.9" y="139.2">4</text>
<text x="192.6" y="140.7" transform="rotate(-90 192.6 140.7)">2</text>
<text x="15.5" y="146.4" transform="rotate(-90 15.5 146.4)">3</text>
<text x="16.8" y="144.1" transform="rotate(-90 16.8 144.1)">3</text>
<text x="192.6" y="152.2" transform="rotate(-90 192.6 152.2)">1</text>
<text x="66.3" y="160.6">GNSS Module</text>
<text x="280.9" y="161.8">MCU Module</text>
<text x="68.9" y="166.9" transform="rotate(-90 68.9 166.9)">3</text>
<text x="74" y="166.9" transform="rotate(-90 74 166.9)">4</text>
<text x="32.6" y="171">1</text>
<text x="32.6" y="173.5">2</text>
<text x="35" y="172.2">RST</text>
<text x="46.3" y="172.2">ANT</text>
<text x="51.9" y="173.5">13</text>
<text x="51.9" y="171">14</text>
<text x="67" y="171">5</text>
<text x="32.6" y="176">3</text>
<text x="32.6" y="178.6">4</text>
<text x="35" y="174.8">MISO</text>
<text x="35" y="177.3">MOSI</text>
<text x="35" y="179.9">SCK</text>
<text x="44.6" y="179.9">BUSY</text>
<text x="45.8" y="177.3">GND</text>
<text x="45.8" y="174.8">GND</text>
<text x="51.9" y="178.6">11</text>
<text x="51.9" y="176">12</text>
<text x="68.9" y="175.8" transform="rotate(-90 68.9 175.8)">2</text>
<text x="74" y="175.8" transform="rotate(-90 74 175.8)">1</text>
<text x="32.6" y="181.1">5</text>
<text x="32.6" y="183.7">6</text>
<text x="35" y="182.4">NSS</text>
<text x="35" y="184.9">VCC</text>
<text x="45.5" y="182.4">DIO1</text>
<text x="45.8" y="184.9">GND</text>
<text x="51.9" y="183.7">9</text>
<text x="51.9" y="181.1">10</text>
<text x="32.6" y="186.2">7</text>
<text x="35" y="187.5">GND</text>
<text x="45.5" y="187.5">DIO3</text>
<text x="51.9" y="186.2">8</text>
<text x="87.6" y="207.6">LoRa Module</text>
</g>
<g font-size="2.3" fill="#00f">
<text x="269" y="12">SDCLK</text>
<text x="23.9" y="15.8">AP63203WU-7</text>
<text x="41.7" y="15.8">100nF</text>
<text x="101.8" y="13.3">MISO</text>
<text x="147.1" y="13.3">MOSI</text>
<text x="148.3" y="15.8">SCL</text>
<text x="12.4" y="22.1">VIN</text>
<text x="50.5" y="19.6">4.7uH</text>
<text x="73.4" y="22.1">3V3</text>
<text x="85.8" y="23.4">3V3</text>
<text x="148.3" y="18.3">CS0</text>
<text x="167.1" y="22.1">3V3</text>
<text x="269" y="19.6">SCL</text>
<text x="270.3" y="22.1">CS2</text>
<text x="62" y="28.5">22uF</text>
<text x="72.1" y="28.5">22uF</text>
<text x="148.3" y="28.5">3V3</text>
<text x="178.8" y="28.5">4.7uF</text>
<text x="190.2" y="28.5">100nF</text>
<text x="201.7" y="28.5">100nF</text>
<text x="213.1" y="28.5">100nF</text>
<text x="269" y="29.8">SDD0</text>
<text x="15" y="31">10uF</text>
<text x="87.4" y="31">100nF</text>
<text x="112.8" y="32.3">LSM6DSOTR</text>
<text x="145.8" y="34.8">100nF</text>
<text x="269" y="34.8">MOSI</text>
<text x="270.3" y="37.4">MISO</text>
<text x="210.6" y="45">OSC2</text>
<text x="270.3" y="47.5">CS1</text>
<text x="270.3" y="45">CS0</text>
<text x="269" y="52.6">MTSR</text>
<text x="23.9" y="59">AP63205WU-7</text>
<text x="41.7" y="59">100nF</text>
<text x="87.8" y="59">MOSI</text>
<text x="88" y="56.4">SCL</text>
<text x="135.6" y="59">CS1</text>
<text x="148.3" y="56.4">3V3</text>
<text x="210.6" y="55.2">OSC1</text>
<text x="12.4" y="65.3">VIN</text>
<text x="50.5" y="62.8">4.7uH</text>
<text x="73.4" y="65.3">5V</text>
<text x="88.4" y="64.1">3V3</text>
<text x="89.1" y="61.5">MISO</text>
<text x="145.8" y="64.1">100nF</text>
<text x="269" y="62.8">USBDM</text>
<text x="269" y="60.2">USBDP</text>
<text x="270.3" y="65.3">MRST</text>
<text x="62" y="71.7">22uF</text>
<text x="72.1" y="71.7">22uF</text>
<text x="89.9" y="71.7">100nF</text>
<text x="100.1" y="67.9">BMP585</text>
<text x="164.6" y="67.9">3V3</text>
<text x="182.3" y="70.4">3V3</text>
<text x="270.3" y="67.9">USBV</text>
<text x="15" y="74.2">10uF</text>
<text x="176.3" y="74.2">100nF</text>
<text x="194.1" y="76.8">1uF</text>
<text x="204.2" y="76.8">100nF</text>
<text x="269" y="75.5">SDCMD</text>
<text x="210.6" y="83.1">NRST</text>
<text x="269" y="83.1">PWM4</text>
<text x="210.4" y="85.6">BOOT</text>
<text x="269" y="88.2">PWM2</text>
<text x="269" y="85.6">PWM3</text>
<text x="225.8" y="95.8">STM32F411CEU6</text>
<text x="269" y="90.7">PWM1</text>
<text x="174.7" y="100.9">3V3</text>
<text x="216.9" y="97.1">4.7uF</text>
<text x="19.9" y="104.7">MTSR</text>
<text x="21.2" y="102.2">MRST</text>
<text x="186.4" y="107.2">TS-1088-AR02016</text>
<text x="229.3" y="102.2">3V3</text>
<text x="14.7" y="112.3">3V3</text>
<text x="241" y="108.5">100nF</text>
<text x="279.1" y="112.3">OSC2</text>
<text x="17.5" y="118.7">10uF</text>
<text x="68.3" y="117.4">LNA</text>
<text x="164.7" y="116.1">BOOT</text>
<text x="176.3" y="118.7">10k</text>
<text x="251.2" y="116.1">32.768kHz</text>
<text x="32.8" y="123.7">ATGM336H-5N31</text>
<text x="186.4" y="122.5">10k</text>
<text x="199.1" y="122.5">100nF</text>
<text x="229.3" y="127.6">3V3</text>
<text x="72.1" y="135.2">LNA</text>
<text x="241" y="133.9">100nF</text>
<text x="286.8" y="137.7">OSC1</text>
<text x="73.4" y="140.3">3V3</text>
<text x="171.3" y="139">NRST</text>
<text x="251.2" y="141.5">8MHz</text>
<text x="10.7" y="147.1" transform="rotate(-90 10.7 147.1)">BWU.FL-IPEX1</text>
<text x="23.9" y="144.1">470pF</text>
<text x="34" y="144.1">6.8nH</text>
<text x="45.5" y="145.3">AT2659</text>
<text x="60.7" y="147.9">100nF</text>
<text x="182.6" y="147.9">100nF</text>
<text x="194.1" y="145.3">TS-1088-AR02016</text>
<text x="21.8" y="177.1">MOSI</text>
<text x="21.9" y="179.6">SCL</text>
<text x="23.1" y="174.5">MISO</text>
<text x="78.5" y="178.4">BWSMA-KE-P001</text>
<text x="9.6" y="184.7">3V3</text>
<text x="21.9" y="182.2">CS2</text>
<text x="34" y="191.1">SX1268S433N0S1</text>
<text x="11.2" y="192.3">100nF</text>
<text x="21.3" y="192.3">10uF</text>
</g>
<g font-size="1.6" fill="#000080">
<text x="41.7" y="13.4">C15</text>
<text x="87.4" y="28.6">C22</text>
<text x="190.2" y="26.1">C29</text>
<text x="201.7" y="26.1">C31</text>
<text x="213.1" y="26.1">C34</text>
<text x="145.8" y="32.5">C24</text>
<text x="41.7" y="56.6">C16</text>
<text x="145.8" y="61.7">C25</text>
<text x="89.9" y="69.3">C23</text>
<text x="176.3" y="71.8">C27</text>
<text x="204.2" y="74.4">C33</text>
<text x="32.8" y="96">U8</text>
<text x="186.4" y="104.8">SW1</text>
<text x="241" y="106.1">C36</text>
<text x="199.1" y="120.1">C32</text>
<text x="241" y="131.5">C37</text>
<text x="12.4" y="132.8">U5</text>
<text x="23.9" y="141.7">C13</text>
<text x="194.1" y="142.9">SW2</text>
<text x="60.7" y="145.5">C21</text>
<text x="182.6" y="145.5">C28</text>
<text x="11.2" y="189.9">C11</text>
</g>
</svg>
